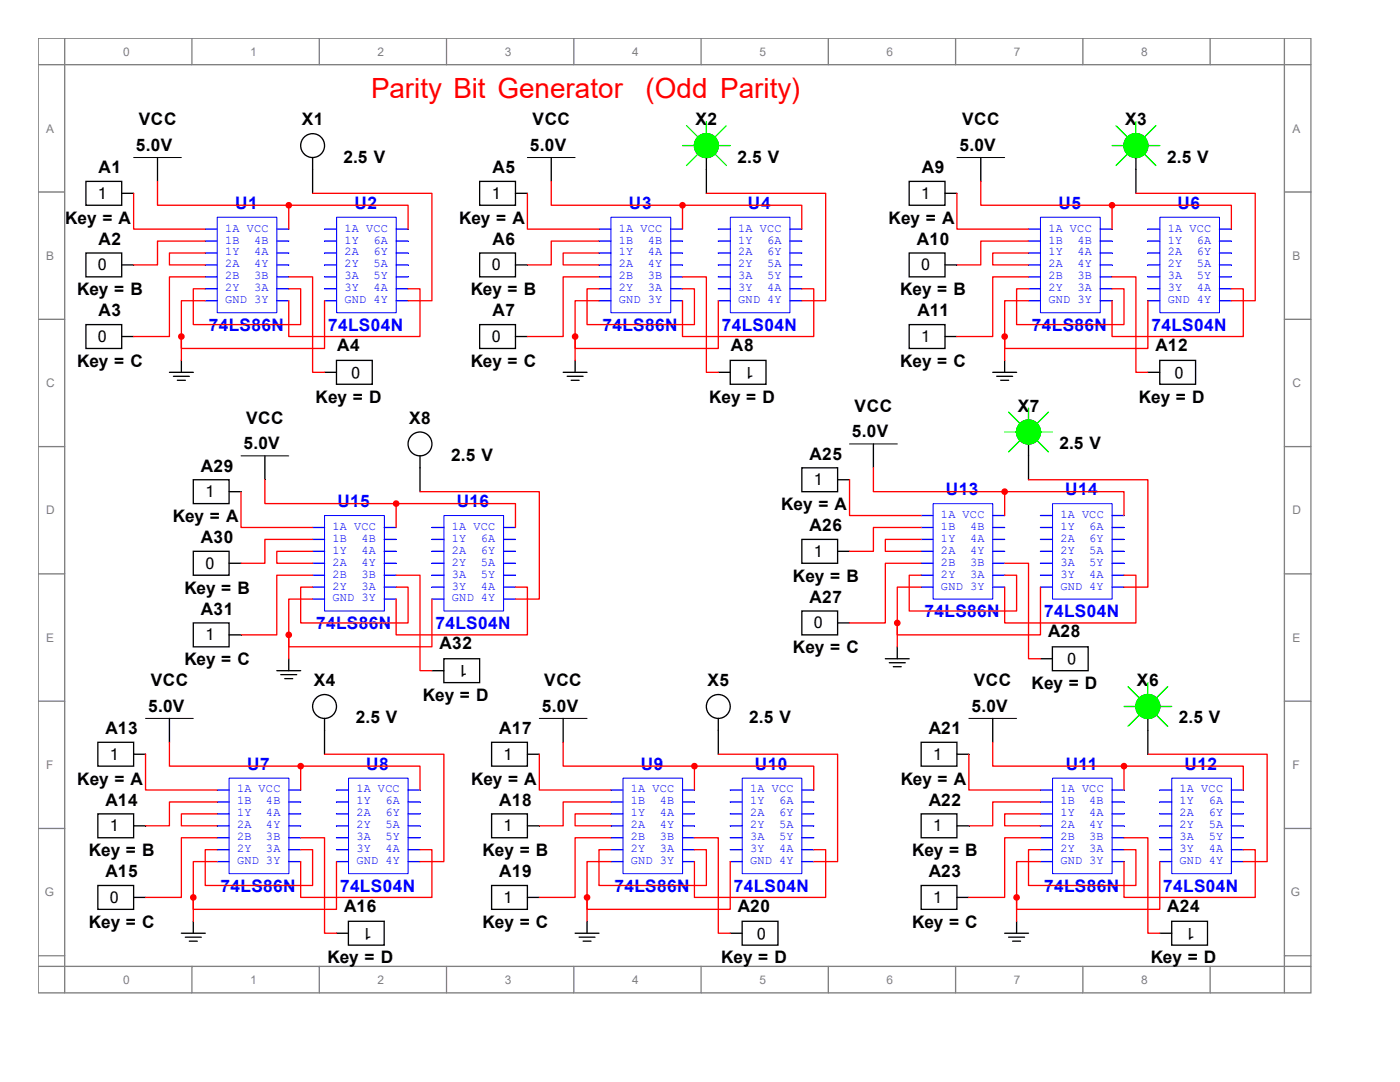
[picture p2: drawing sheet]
<svg xmlns="http://www.w3.org/2000/svg" width="279mm" height="216mm" viewBox="0 0 279 216" stroke-linecap="round" stroke-linejoin="round" font-family="sans-serif">
<g fill="none" stroke="#808080" stroke-width=".26">
<path d="M7.6 7.6h254v190.5h-254zM7.6 12.9h254M12.9 7.6v190.5M38.3 7.6v5.3M63.7 7.6v5.3M89.1 7.6v5.3M114.5 7.6v5.3M139.9 7.6v5.3M165.3 7.6v5.3M190.7 7.6v5.3M216.1 7.6v5.3M241.5 7.6v5.3"/>
<path d="M256.3 7.6v190.5M7.6 38.3h5.3M256.3 38.3h5.3M7.6 63.7h5.3M256.3 63.7h5.3M7.6 89.1h5.3M256.3 89.1h5.3M7.6 114.5h5.3M256.3 114.5h5.3M7.6 139.9h5.3M256.3 139.9h5.3M7.6 165.3h5.3"/>
<path d="M256.3 165.3h5.3M7.6 190.7h5.3M7.6 192.8h254M38.3 192.8v5.3M63.7 192.8v5.3M89.1 192.8v5.3M114.5 192.8v5.3M139.9 192.8v5.3M165.3 192.8v5.3M190.7 192.8v5.3M216.1 192.8v5.3M241.5 192.8v5.3"/>
<path d="M256.3 190.7h5.3"/>
</g>
<path d="M43.3 43.3h11.9v19.1h-11.9z" fill="none" stroke="#00f" stroke-width=".2"/>
<path d="M41 45.7h2.3" fill="none" stroke="#00f" stroke-width=".26"/>
<path d="M41 48.1h2.3" fill="none" stroke="#00f" stroke-width=".26"/>
<path d="M41 50.5h2.3" fill="none" stroke="#00f" stroke-width=".26"/>
<path d="M41 52.9h2.3" fill="none" stroke="#00f" stroke-width=".26"/>
<path d="M41 55.2h2.3" fill="none" stroke="#00f" stroke-width=".26"/>
<path d="M41 57.6h2.3" fill="none" stroke="#00f" stroke-width=".26"/>
<path d="M41 60h2.3" fill="none" stroke="#00f" stroke-width=".26"/>
<path d="M55.2 60h2.4" fill="none" stroke="#00f" stroke-width=".26"/>
<path d="M55.2 57.6h2.4" fill="none" stroke="#00f" stroke-width=".26"/>
<path d="M55.2 55.2h2.4" fill="none" stroke="#00f" stroke-width=".26"/>
<path d="M55.2 52.9h2.4" fill="none" stroke="#00f" stroke-width=".26"/>
<path d="M55.2 50.5h2.4" fill="none" stroke="#00f" stroke-width=".26"/>
<path d="M55.2 48.1h2.4" fill="none" stroke="#00f" stroke-width=".26"/>
<path d="M55.2 45.7h2.4" fill="none" stroke="#00f" stroke-width=".26"/>
<path d="M26.7 31.4h9.5" fill="none" stroke="#000" stroke-width=".2"/>
<g fill="none" stroke="#000" stroke-width=".26">
<path d="M17.1 36.2h7.2v4.8h-7.2zM24.3 38.6h2.4M31.4 31.4v4.8M62.4 31.4v7.2M17.1 50.5h7.2v4.7h-7.2zM24.3 52.9h2.4M17.1 64.8h7.2v4.7h-7.2zM24.3 67.2h2.4M33.8 74.3h4.8M34.6 75.1h3.2M35.4 75.9h1.6M36.2 71.9v2.4"/>
<path d="M64.8 74.3h2.4M67.2 71.9h7.1v4.8h-7.1z"/>
<circle cx="62.4" cy="29.1" r="2.38"/>
</g>
<path d="M26.7 38.6v7.1h14.3M41 48.1h-9.6v4.8h-4.7M41 50.5h-7.2v2.4h7.2M41 55.2h-7.2v12h-7.1M41 57.6h-2.4v7.2h21.4v-7.2h-2.4M57.6 55.2h4.8v19.1h2.4" fill="none" stroke="#f00" stroke-width=".26"/>
<path d="M67.2 43.3h11.9v19.1h-11.9z" fill="none" stroke="#00f" stroke-width=".2"/>
<path d="M64.8 45.7h2.4" fill="none" stroke="#00f" stroke-width=".26"/>
<path d="M64.8 48.1h2.4" fill="none" stroke="#00f" stroke-width=".26"/>
<path d="M64.8 50.5h2.4" fill="none" stroke="#00f" stroke-width=".26"/>
<path d="M64.8 52.9h2.4" fill="none" stroke="#00f" stroke-width=".26"/>
<path d="M64.8 55.2h2.4" fill="none" stroke="#00f" stroke-width=".26"/>
<path d="M64.8 57.6h2.4" fill="none" stroke="#00f" stroke-width=".26"/>
<path d="M64.8 60h2.4" fill="none" stroke="#00f" stroke-width=".26"/>
<path d="M79.1 60h2.3" fill="none" stroke="#00f" stroke-width=".26"/>
<path d="M79.1 57.6h2.3" fill="none" stroke="#00f" stroke-width=".26"/>
<path d="M79.1 55.2h2.3" fill="none" stroke="#00f" stroke-width=".26"/>
<path d="M79.1 52.9h2.3" fill="none" stroke="#00f" stroke-width=".26"/>
<path d="M79.1 50.5h2.3" fill="none" stroke="#00f" stroke-width=".26"/>
<path d="M79.1 48.1h2.3" fill="none" stroke="#00f" stroke-width=".26"/>
<path d="M79.1 45.7h2.3" fill="none" stroke="#00f" stroke-width=".26"/>
<g fill="#f00" stroke="#f00" stroke-width=".26">
<circle cx="57.6" cy="41" r=".53"/>
<circle cx="36.2" cy="67.2" r=".53"/>
</g>
<path d="M31.4 36.2v4.8h26.2M62.4 38.6h23.8v21.4h-4.8M57.6 41h23.8v4.7M57.6 41v4.7M81.4 57.6h2.4v9.6h-26.2v-7.2M36.2 67.2v4.7M41 60h-4.8v7.2M64.8 60v9.5h-28.6v-2.3" fill="none" stroke="#f00" stroke-width=".26"/>
<path d="M121.9 43.3h12v19.1h-12z" fill="none" stroke="#00f" stroke-width=".2"/>
<path d="M119.5 45.7h2.4" fill="none" stroke="#00f" stroke-width=".26"/>
<path d="M119.5 48.1h2.4" fill="none" stroke="#00f" stroke-width=".26"/>
<path d="M119.5 50.5h2.4" fill="none" stroke="#00f" stroke-width=".26"/>
<path d="M119.5 52.9h2.4" fill="none" stroke="#00f" stroke-width=".26"/>
<path d="M119.5 55.2h2.4" fill="none" stroke="#00f" stroke-width=".26"/>
<path d="M119.5 57.6h2.4" fill="none" stroke="#00f" stroke-width=".26"/>
<path d="M119.5 60h2.4" fill="none" stroke="#00f" stroke-width=".26"/>
<path d="M133.8 60h2.4" fill="none" stroke="#00f" stroke-width=".26"/>
<path d="M133.8 57.6h2.4" fill="none" stroke="#00f" stroke-width=".26"/>
<path d="M133.8 55.2h2.4" fill="none" stroke="#00f" stroke-width=".26"/>
<path d="M133.8 52.9h2.4" fill="none" stroke="#00f" stroke-width=".26"/>
<path d="M133.8 50.5h2.4" fill="none" stroke="#00f" stroke-width=".26"/>
<path d="M133.8 48.1h2.4" fill="none" stroke="#00f" stroke-width=".26"/>
<path d="M133.8 45.7h2.4" fill="none" stroke="#00f" stroke-width=".26"/>
<path d="M105.3 31.4h9.5" fill="none" stroke="#000" stroke-width=".2"/>
<g fill="none" stroke="#000" stroke-width=".26">
<path d="M95.7 36.2h7.2v4.8h-7.2zM102.9 38.6h2.4M110 31.4v4.8M141 31.4v7.2M95.7 50.5h7.2v4.7h-7.2zM102.9 52.9h2.4M95.7 64.8h7.2v4.7h-7.2zM102.9 67.2h2.4M112.4 74.3h4.8M113.2 75.1h3.2M114 75.9h1.6M114.8 71.9v2.4"/>
<path d="M143.4 74.3h2.3M145.7 71.9h7.2v4.8h-7.2z"/>
<circle cx="141" cy="29.1" r="2.38"/>
</g>
<path d="M136.2 29.1h2.4M137 25.1l2.4 2.4M139.4 30.6l-2.4 2.4M141 24.3v2.4M142.6 30.6l2.3 2.4M143.4 29.1h2.3M144.9 25.1l-2.3 2.4" fill="none" stroke="#0f0" stroke-width=".26"/>
<circle cx="141" cy="29.1" r="2.38" fill="#0f0" stroke="#0f0" stroke-width=".26"/>
<path d="M145.8 43.3h11.8v19.1h-11.8z" fill="none" stroke="#00f" stroke-width=".2"/>
<path d="M143.4 45.7h2.3" fill="none" stroke="#00f" stroke-width=".26"/>
<path d="M143.4 48.1h2.3" fill="none" stroke="#00f" stroke-width=".26"/>
<path d="M143.4 50.5h2.3" fill="none" stroke="#00f" stroke-width=".26"/>
<path d="M143.4 52.9h2.3" fill="none" stroke="#00f" stroke-width=".26"/>
<path d="M143.4 55.2h2.3" fill="none" stroke="#00f" stroke-width=".26"/>
<path d="M143.4 57.6h2.3" fill="none" stroke="#00f" stroke-width=".26"/>
<path d="M143.4 60h2.3" fill="none" stroke="#00f" stroke-width=".26"/>
<path d="M157.6 60h2.4" fill="none" stroke="#00f" stroke-width=".26"/>
<path d="M157.6 57.6h2.4" fill="none" stroke="#00f" stroke-width=".26"/>
<path d="M157.6 55.2h2.4" fill="none" stroke="#00f" stroke-width=".26"/>
<path d="M157.6 52.9h2.4" fill="none" stroke="#00f" stroke-width=".26"/>
<path d="M157.6 50.5h2.4" fill="none" stroke="#00f" stroke-width=".26"/>
<path d="M157.6 48.1h2.4" fill="none" stroke="#00f" stroke-width=".26"/>
<path d="M157.6 45.7h2.4" fill="none" stroke="#00f" stroke-width=".26"/>
<g fill="#f00" stroke="#f00" stroke-width=".26">
<circle cx="136.2" cy="41" r=".53"/>
<circle cx="114.8" cy="67.2" r=".53"/>
</g>
<g fill="none" stroke="#f00" stroke-width=".26">
<path d="M105.3 38.6v7.1h14.2M110 36.2v4.8h26.2M141 38.6h23.8v21.4h-4.8M119.5 48.1h-9.5v4.8h-4.7M119.5 50.5h-7.1v2.4h7.1M119.5 55.2h-7.1v12h-7.1M119.5 57.6h-2.3v7.2h21.4v-7.2h-2.4M136.2 55.2h4.8v19.1h2.4M136.2 41h23.8v4.7M136.2 41v4.7M160 57.6h2.4v9.6h-26.2v-7.2M114.8 67.2v4.7"/>
<path d="M119.5 60h-4.7v7.2M143.4 60v9.5h-28.6v-2.3"/>
</g>
<path d="M207.6 43.3h12v19.1h-12z" fill="none" stroke="#00f" stroke-width=".2"/>
<path d="M205.3 45.7h2.3" fill="none" stroke="#00f" stroke-width=".26"/>
<path d="M205.3 48.1h2.3" fill="none" stroke="#00f" stroke-width=".26"/>
<path d="M205.3 50.5h2.3" fill="none" stroke="#00f" stroke-width=".26"/>
<path d="M205.3 52.9h2.3" fill="none" stroke="#00f" stroke-width=".26"/>
<path d="M205.3 55.2h2.3" fill="none" stroke="#00f" stroke-width=".26"/>
<path d="M205.3 57.6h2.3" fill="none" stroke="#00f" stroke-width=".26"/>
<path d="M205.3 60h2.3" fill="none" stroke="#00f" stroke-width=".26"/>
<path d="M219.6 60h2.3" fill="none" stroke="#00f" stroke-width=".26"/>
<path d="M219.6 57.6h2.3" fill="none" stroke="#00f" stroke-width=".26"/>
<path d="M219.6 55.2h2.3" fill="none" stroke="#00f" stroke-width=".26"/>
<path d="M219.6 52.9h2.3" fill="none" stroke="#00f" stroke-width=".26"/>
<path d="M219.6 50.5h2.3" fill="none" stroke="#00f" stroke-width=".26"/>
<path d="M219.6 48.1h2.3" fill="none" stroke="#00f" stroke-width=".26"/>
<path d="M219.6 45.7h2.3" fill="none" stroke="#00f" stroke-width=".26"/>
<path d="M191 31.4h9.5" fill="none" stroke="#000" stroke-width=".2"/>
<g fill="none" stroke="#000" stroke-width=".26">
<path d="M181.5 36.2h7.1v4.8h-7.1zM188.6 38.6h2.4M195.7 31.4v4.8M226.7 31.4v7.2M181.5 50.5h7.1v4.7h-7.1zM188.6 52.9h2.4M181.5 64.8h7.1v4.7h-7.1zM188.6 67.2h2.4M198.1 74.3h4.8M198.9 75.1h3.2M199.7 75.9h1.6M200.5 71.9v2.4"/>
<path d="M229.1 74.3h2.4M231.5 71.9h7.1v4.8h-7.1z"/>
<circle cx="226.7" cy="29.1" r="2.38"/>
</g>
<path d="M221.9 29.1h2.4M222.7 25.1l2.4 2.4M225.1 30.6l-2.4 2.4M226.7 24.3v2.4M228.3 30.6l2.4 2.4M229.1 29.1h2.4M230.7 25.1l-2.4 2.4" fill="none" stroke="#0f0" stroke-width=".26"/>
<circle cx="226.7" cy="29.1" r="2.38" fill="#0f0" stroke="#0f0" stroke-width=".26"/>
<path d="M231.5 43.3h11.9v19.1h-11.9z" fill="none" stroke="#00f" stroke-width=".2"/>
<path d="M229.1 45.7h2.4" fill="none" stroke="#00f" stroke-width=".26"/>
<path d="M229.1 48.1h2.4" fill="none" stroke="#00f" stroke-width=".26"/>
<path d="M229.1 50.5h2.4" fill="none" stroke="#00f" stroke-width=".26"/>
<path d="M229.1 52.9h2.4" fill="none" stroke="#00f" stroke-width=".26"/>
<path d="M229.1 55.2h2.4" fill="none" stroke="#00f" stroke-width=".26"/>
<path d="M229.1 57.6h2.4" fill="none" stroke="#00f" stroke-width=".26"/>
<path d="M229.1 60h2.4" fill="none" stroke="#00f" stroke-width=".26"/>
<path d="M243.4 60h2.3" fill="none" stroke="#00f" stroke-width=".26"/>
<path d="M243.4 57.6h2.3" fill="none" stroke="#00f" stroke-width=".26"/>
<path d="M243.4 55.2h2.3" fill="none" stroke="#00f" stroke-width=".26"/>
<path d="M243.4 52.9h2.3" fill="none" stroke="#00f" stroke-width=".26"/>
<path d="M243.4 50.5h2.3" fill="none" stroke="#00f" stroke-width=".26"/>
<path d="M243.4 48.1h2.3" fill="none" stroke="#00f" stroke-width=".26"/>
<path d="M243.4 45.7h2.3" fill="none" stroke="#00f" stroke-width=".26"/>
<g fill="#f00" stroke="#f00" stroke-width=".26">
<circle cx="221.9" cy="41" r=".53"/>
<circle cx="200.5" cy="67.2" r=".53"/>
</g>
<g fill="none" stroke="#f00" stroke-width=".26">
<path d="M191 38.6v7.1h14.3M195.7 36.2v4.8h26.2M226.7 38.6h23.8v21.4h-4.8M205.3 48.1h-9.6v4.8h-4.7M205.3 50.5h-7.2v2.4h7.2M205.3 55.2h-7.2v12h-7.1M205.3 57.6h-2.4v7.2h21.4v-7.2h-2.4M221.9 55.2h4.8v19.1h2.4M221.9 41h23.8v4.7M221.9 41v4.7M245.7 57.6h2.4v9.6h-26.2v-7.2M200.5 67.2v4.7"/>
<path d="M205.3 60h-4.8v7.2M229.1 60v9.5h-28.6v-2.3"/>
</g>
<path d="M45.7 155.3h12v19h-12z" fill="none" stroke="#00f" stroke-width=".2"/>
<path d="M43.3 157.6h2.4" fill="none" stroke="#00f" stroke-width=".26"/>
<path d="M43.3 160h2.4" fill="none" stroke="#00f" stroke-width=".26"/>
<path d="M43.3 162.4h2.4" fill="none" stroke="#00f" stroke-width=".26"/>
<path d="M43.3 164.8h2.4" fill="none" stroke="#00f" stroke-width=".26"/>
<path d="M43.3 167.2h2.4" fill="none" stroke="#00f" stroke-width=".26"/>
<path d="M43.3 169.5h2.4" fill="none" stroke="#00f" stroke-width=".26"/>
<path d="M43.3 171.9h2.4" fill="none" stroke="#00f" stroke-width=".26"/>
<path d="M57.6 171.9h2.4" fill="none" stroke="#00f" stroke-width=".26"/>
<path d="M57.6 169.5h2.4" fill="none" stroke="#00f" stroke-width=".26"/>
<path d="M57.6 167.2h2.4" fill="none" stroke="#00f" stroke-width=".26"/>
<path d="M57.6 164.8h2.4" fill="none" stroke="#00f" stroke-width=".26"/>
<path d="M57.6 162.4h2.4" fill="none" stroke="#00f" stroke-width=".26"/>
<path d="M57.6 160h2.4" fill="none" stroke="#00f" stroke-width=".26"/>
<path d="M57.6 157.6h2.4" fill="none" stroke="#00f" stroke-width=".26"/>
<path d="M29.1 143.4h9.5M107.6 143.4h9.6M193.4 143.4h9.5" fill="none" stroke="#000" stroke-width=".2"/>
<g fill="none" stroke="#000" stroke-width=".26">
<path d="M19.5 148.1h7.2v4.8h-7.2zM26.7 150.5h2.4M33.8 143.4v4.7M64.8 143.4v7.1M112.4 143.4v4.7M198.1 143.4v4.7M19.5 162.4h7.2v4.8h-7.2zM19.5 176.7h7.2v4.8h-7.2zM26.7 164.8h2.4M26.7 179.1h2.4M36.2 186.2h4.8M37 187h3.2"/>
<path d="M37.8 187.8h1.6M38.6 183.8v2.4M67.2 186.2h2.3M69.5 183.8h7.2v4.8h-7.2zM114.8 186.2h4.7M115.6 187h3.1M116.4 187.8h1.6M117.2 183.8v2.4M200.5 186.2h4.8M201.3 187h3.2M202.1 187.8h1.6M202.9 183.8v2.4"/>
<circle cx="64.8" cy="141" r="2.38"/>
</g>
<path d="M69.6 155.3h11.8v19h-11.8z" fill="none" stroke="#00f" stroke-width=".2"/>
<path d="M67.2 157.6h2.3" fill="none" stroke="#00f" stroke-width=".26"/>
<path d="M67.2 160h2.3" fill="none" stroke="#00f" stroke-width=".26"/>
<path d="M67.2 162.4h2.3" fill="none" stroke="#00f" stroke-width=".26"/>
<path d="M67.2 164.8h2.3" fill="none" stroke="#00f" stroke-width=".26"/>
<path d="M67.2 167.2h2.3" fill="none" stroke="#00f" stroke-width=".26"/>
<path d="M67.2 169.5h2.3" fill="none" stroke="#00f" stroke-width=".26"/>
<path d="M67.2 171.9h2.3" fill="none" stroke="#00f" stroke-width=".26"/>
<path d="M81.4 171.9h2.4" fill="none" stroke="#00f" stroke-width=".26"/>
<path d="M81.4 169.5h2.4" fill="none" stroke="#00f" stroke-width=".26"/>
<path d="M81.4 167.2h2.4" fill="none" stroke="#00f" stroke-width=".26"/>
<path d="M81.4 164.8h2.4" fill="none" stroke="#00f" stroke-width=".26"/>
<path d="M81.4 162.4h2.4" fill="none" stroke="#00f" stroke-width=".26"/>
<path d="M81.4 160h2.4" fill="none" stroke="#00f" stroke-width=".26"/>
<path d="M81.4 157.6h2.4" fill="none" stroke="#00f" stroke-width=".26"/>
<g fill="#f00" stroke="#f00" stroke-width=".26">
<circle cx="60" cy="152.9" r=".53"/>
<circle cx="38.6" cy="179.1" r=".53"/>
</g>
<path d="M124.3 155.3h11.9v19h-11.9z" fill="none" stroke="#00f" stroke-width=".2"/>
<path d="M121.9 157.6h2.4" fill="none" stroke="#00f" stroke-width=".26"/>
<path d="M121.9 160h2.4" fill="none" stroke="#00f" stroke-width=".26"/>
<path d="M121.9 162.4h2.4" fill="none" stroke="#00f" stroke-width=".26"/>
<path d="M121.9 164.8h2.4" fill="none" stroke="#00f" stroke-width=".26"/>
<path d="M121.9 167.2h2.4" fill="none" stroke="#00f" stroke-width=".26"/>
<path d="M121.9 169.5h2.4" fill="none" stroke="#00f" stroke-width=".26"/>
<path d="M121.9 171.9h2.4" fill="none" stroke="#00f" stroke-width=".26"/>
<path d="M136.2 171.9h2.4" fill="none" stroke="#00f" stroke-width=".26"/>
<path d="M136.2 169.5h2.4" fill="none" stroke="#00f" stroke-width=".26"/>
<path d="M136.2 167.2h2.4" fill="none" stroke="#00f" stroke-width=".26"/>
<path d="M136.2 164.8h2.4" fill="none" stroke="#00f" stroke-width=".26"/>
<path d="M136.2 162.4h2.4" fill="none" stroke="#00f" stroke-width=".26"/>
<path d="M136.2 160h2.4" fill="none" stroke="#00f" stroke-width=".26"/>
<path d="M136.2 157.6h2.4" fill="none" stroke="#00f" stroke-width=".26"/>
<g fill="none" stroke="#000" stroke-width=".26">
<path d="M98.1 148.1h7.2v4.8h-7.2zM105.3 150.5h2.3M143.4 143.4v7.1M98.1 162.4h7.2v4.8h-7.2zM98.1 176.7h7.2v4.8h-7.2zM105.3 164.8h2.3M105.3 179.1h2.3M145.7 186.2h2.4M148.1 183.8h7.2v4.8h-7.2z"/>
<circle cx="143.4" cy="141" r="2.38"/>
</g>
<path d="M148.1 155.3h11.9v19h-11.9z" fill="none" stroke="#00f" stroke-width=".2"/>
<path d="M145.7 157.6h2.4" fill="none" stroke="#00f" stroke-width=".26"/>
<path d="M145.7 160h2.4" fill="none" stroke="#00f" stroke-width=".26"/>
<path d="M145.7 162.4h2.4" fill="none" stroke="#00f" stroke-width=".26"/>
<path d="M145.7 164.8h2.4" fill="none" stroke="#00f" stroke-width=".26"/>
<path d="M145.7 167.2h2.4" fill="none" stroke="#00f" stroke-width=".26"/>
<path d="M145.7 169.5h2.4" fill="none" stroke="#00f" stroke-width=".26"/>
<path d="M145.7 171.9h2.4" fill="none" stroke="#00f" stroke-width=".26"/>
<path d="M160 171.9h2.4" fill="none" stroke="#00f" stroke-width=".26"/>
<path d="M160 169.5h2.4" fill="none" stroke="#00f" stroke-width=".26"/>
<path d="M160 167.2h2.4" fill="none" stroke="#00f" stroke-width=".26"/>
<path d="M160 164.8h2.4" fill="none" stroke="#00f" stroke-width=".26"/>
<path d="M160 162.4h2.4" fill="none" stroke="#00f" stroke-width=".26"/>
<path d="M160 160h2.4" fill="none" stroke="#00f" stroke-width=".26"/>
<path d="M160 157.6h2.4" fill="none" stroke="#00f" stroke-width=".26"/>
<g fill="#f00" stroke="#f00" stroke-width=".26">
<circle cx="138.6" cy="152.9" r=".53"/>
<circle cx="117.2" cy="179.1" r=".53"/>
</g>
<path d="M210.1 155.3h11.9v19h-11.9z" fill="none" stroke="#00f" stroke-width=".2"/>
<path d="M207.6 157.6h2.4" fill="none" stroke="#00f" stroke-width=".26"/>
<path d="M207.6 160h2.4" fill="none" stroke="#00f" stroke-width=".26"/>
<path d="M207.6 162.4h2.4" fill="none" stroke="#00f" stroke-width=".26"/>
<path d="M207.6 164.8h2.4" fill="none" stroke="#00f" stroke-width=".26"/>
<path d="M207.6 167.2h2.4" fill="none" stroke="#00f" stroke-width=".26"/>
<path d="M207.6 169.5h2.4" fill="none" stroke="#00f" stroke-width=".26"/>
<path d="M207.6 171.9h2.4" fill="none" stroke="#00f" stroke-width=".26"/>
<path d="M221.9 171.9h2.4" fill="none" stroke="#00f" stroke-width=".26"/>
<path d="M221.9 169.5h2.4" fill="none" stroke="#00f" stroke-width=".26"/>
<path d="M221.9 167.2h2.4" fill="none" stroke="#00f" stroke-width=".26"/>
<path d="M221.9 164.8h2.4" fill="none" stroke="#00f" stroke-width=".26"/>
<path d="M221.9 162.4h2.4" fill="none" stroke="#00f" stroke-width=".26"/>
<path d="M221.9 160h2.4" fill="none" stroke="#00f" stroke-width=".26"/>
<path d="M221.9 157.6h2.4" fill="none" stroke="#00f" stroke-width=".26"/>
<g fill="none" stroke="#000" stroke-width=".26">
<path d="M183.8 148.1h7.2v4.8h-7.2zM191 150.5h2.4M229.1 143.4v7.1M183.8 162.4h7.2v4.8h-7.2zM183.8 176.7h7.2v4.8h-7.2zM191 164.8h2.4M191 179.1h2.4M231.5 186.2h2.3M233.8 183.8h7.2v4.8h-7.2z"/>
<circle cx="229.1" cy="141" r="2.38"/>
</g>
<path d="M225.1 137l2.4 2.4M229.1 136.2v2.4M233 137l-2.3 2.4M224.3 141h2.4M227.5 142.6l-2.4 2.3M230.7 142.6l2.3 2.3M231.5 141h2.3" fill="none" stroke="#0f0" stroke-width=".26"/>
<circle cx="229.1" cy="141" r="2.38" fill="#0f0" stroke="#0f0" stroke-width=".26"/>
<path d="M233.8 155.3h11.9v19h-11.9z" fill="none" stroke="#00f" stroke-width=".2"/>
<path d="M231.5 157.6h2.3" fill="none" stroke="#00f" stroke-width=".26"/>
<path d="M231.5 160h2.3" fill="none" stroke="#00f" stroke-width=".26"/>
<path d="M231.5 162.4h2.3" fill="none" stroke="#00f" stroke-width=".26"/>
<path d="M231.5 164.8h2.3" fill="none" stroke="#00f" stroke-width=".26"/>
<path d="M231.5 167.2h2.3" fill="none" stroke="#00f" stroke-width=".26"/>
<path d="M231.5 169.5h2.3" fill="none" stroke="#00f" stroke-width=".26"/>
<path d="M231.5 171.9h2.3" fill="none" stroke="#00f" stroke-width=".26"/>
<path d="M245.7 171.9h2.4" fill="none" stroke="#00f" stroke-width=".26"/>
<path d="M245.7 169.5h2.4" fill="none" stroke="#00f" stroke-width=".26"/>
<path d="M245.7 167.2h2.4" fill="none" stroke="#00f" stroke-width=".26"/>
<path d="M245.7 164.8h2.4" fill="none" stroke="#00f" stroke-width=".26"/>
<path d="M245.7 162.4h2.4" fill="none" stroke="#00f" stroke-width=".26"/>
<path d="M245.7 160h2.4" fill="none" stroke="#00f" stroke-width=".26"/>
<path d="M245.7 157.6h2.4" fill="none" stroke="#00f" stroke-width=".26"/>
<g fill="#f00" stroke="#f00" stroke-width=".26">
<circle cx="224.3" cy="152.9" r=".53"/>
<circle cx="202.9" cy="179.1" r=".53"/>
</g>
<g fill="none" stroke="#f00" stroke-width=".26">
<path d="M29.1 150.5v7.1h14.2M33.8 148.1v4.8h26.2M60 152.9h23.8v4.7M60 152.9v4.7M64.8 150.5h23.8v21.4h-4.8M107.6 150.5v7.1h14.3M112.4 148.1v4.8h26.2M138.6 152.9h23.8v4.7M138.6 152.9v4.7M143.4 150.5h23.8v21.4h-4.8M193.4 150.5v7.1h14.2M198.1 148.1v4.8h26.2"/>
<path d="M224.3 152.9h23.8v4.7M224.3 152.9v4.7M229.1 150.5h23.8v21.4h-4.8M38.6 179.1v4.7M43.3 160h-9.5v4.8h-4.7M43.3 162.4h-7.1v2.4h7.1M43.3 167.2h-7.1v11.9h-7.1M43.3 169.5h-2.3v7.2h21.4v-7.2h-2.4M43.3 171.9h-4.7v7.2M60 167.2h4.8v19h2.4M67.2 171.9v9.6h-28.6v-2.4M83.8 169.5h2.4v9.6h-26.2v-7.2"/>
<path d="M117.2 179.1v4.7M121.9 160h-9.5v4.8h-4.8M121.9 162.4h-7.1v2.4h7.1M121.9 167.2h-7.1v11.9h-7.2M121.9 169.5h-2.4v7.2h21.5v-7.2h-2.4M121.9 171.9h-4.7v7.2M138.6 167.2h4.8v19h2.3M145.7 171.9v9.6h-28.5v-2.4M162.4 169.5h2.4v9.6h-26.2v-7.2M202.9 179.1v4.7M207.6 160h-9.5v4.8h-4.7M207.6 162.4h-7.1v2.4h7.1"/>
<path d="M207.6 167.2h-7.1v11.9h-7.1M207.6 169.5h-2.3v7.2h21.4v-7.2h-2.4M207.6 171.9h-4.7v7.2M224.3 167.2h4.8v19h2.4M231.5 171.9v9.6h-28.6v-2.4M248.1 169.5h2.4v9.6h-26.2v-7.2"/>
</g>
<path d="M186.2 100.5h11.9v19h-11.9z" fill="none" stroke="#00f" stroke-width=".2"/>
<path d="M183.8 102.9h2.4" fill="none" stroke="#00f" stroke-width=".26"/>
<path d="M183.8 105.3h2.4" fill="none" stroke="#00f" stroke-width=".26"/>
<path d="M183.8 107.6h2.4" fill="none" stroke="#00f" stroke-width=".26"/>
<path d="M183.8 110h2.4" fill="none" stroke="#00f" stroke-width=".26"/>
<path d="M183.8 112.4h2.4" fill="none" stroke="#00f" stroke-width=".26"/>
<path d="M183.8 114.8h2.4" fill="none" stroke="#00f" stroke-width=".26"/>
<path d="M183.8 117.2h2.4" fill="none" stroke="#00f" stroke-width=".26"/>
<path d="M198.1 117.2h2.4" fill="none" stroke="#00f" stroke-width=".26"/>
<path d="M198.1 114.8h2.4" fill="none" stroke="#00f" stroke-width=".26"/>
<path d="M198.1 112.4h2.4" fill="none" stroke="#00f" stroke-width=".26"/>
<path d="M198.1 110h2.4" fill="none" stroke="#00f" stroke-width=".26"/>
<path d="M198.1 107.6h2.4" fill="none" stroke="#00f" stroke-width=".26"/>
<path d="M198.1 105.3h2.4" fill="none" stroke="#00f" stroke-width=".26"/>
<path d="M198.1 102.9h2.4" fill="none" stroke="#00f" stroke-width=".26"/>
<path d="M169.5 88.6h9.6" fill="none" stroke="#000" stroke-width=".2"/>
<g fill="none" stroke="#000" stroke-width=".26">
<path d="M160 93.3h7.2v4.8h-7.2zM167.2 95.7h2.3M174.3 88.6v4.7M205.3 88.6v7.1M160 107.6h7.2v4.8h-7.2zM167.2 110h2.3M160 121.9h7.2v4.8h-7.2zM167.2 124.3h2.3M176.7 131.4h4.8M177.5 132.2h3.2M178.3 133h1.6M179.1 129.1v2.3"/>
<path d="M207.6 131.4h2.4M210 129.1h7.2v4.7h-7.2z"/>
<circle cx="205.3" cy="86.2" r="2.38"/>
</g>
<path d="M200.5 86.2h2.4M201.3 82.2l2.4 2.4M203.7 87.8l-2.4 2.4M205.3 81.4v2.4M206.9 87.8l2.3 2.4M207.6 86.2h2.4M209.2 82.2l-2.3 2.4" fill="none" stroke="#0f0" stroke-width=".26"/>
<circle cx="205.3" cy="86.2" r="2.38" fill="#0f0" stroke="#0f0" stroke-width=".26"/>
<path d="M210.1 100.5h11.9v19h-11.9z" fill="none" stroke="#00f" stroke-width=".2"/>
<path d="M207.6 102.9h2.4" fill="none" stroke="#00f" stroke-width=".26"/>
<path d="M207.6 105.3h2.4" fill="none" stroke="#00f" stroke-width=".26"/>
<path d="M207.6 107.6h2.4" fill="none" stroke="#00f" stroke-width=".26"/>
<path d="M207.6 110h2.4" fill="none" stroke="#00f" stroke-width=".26"/>
<path d="M207.6 112.4h2.4" fill="none" stroke="#00f" stroke-width=".26"/>
<path d="M207.6 114.8h2.4" fill="none" stroke="#00f" stroke-width=".26"/>
<path d="M207.6 117.2h2.4" fill="none" stroke="#00f" stroke-width=".26"/>
<path d="M221.9 117.2h2.4" fill="none" stroke="#00f" stroke-width=".26"/>
<path d="M221.9 114.8h2.4" fill="none" stroke="#00f" stroke-width=".26"/>
<path d="M221.9 112.4h2.4" fill="none" stroke="#00f" stroke-width=".26"/>
<path d="M221.9 110h2.4" fill="none" stroke="#00f" stroke-width=".26"/>
<path d="M221.9 107.6h2.4" fill="none" stroke="#00f" stroke-width=".26"/>
<path d="M221.9 105.3h2.4" fill="none" stroke="#00f" stroke-width=".26"/>
<path d="M221.9 102.9h2.4" fill="none" stroke="#00f" stroke-width=".26"/>
<g fill="#f00" stroke="#f00" stroke-width=".26">
<circle cx="200.5" cy="98.1" r=".53"/>
<circle cx="179.1" cy="124.3" r=".53"/>
</g>
<g fill="none" stroke="#f00" stroke-width=".26">
<path d="M169.5 95.7v7.2h14.3M174.3 93.3v4.8h26.2M200.5 98.1h23.8v4.8M200.5 98.1v4.8M205.3 95.7h23.8v21.5h-4.8M183.8 105.3h-9.5v4.7h-4.8M183.8 107.6h-7.1v2.4h7.1M183.8 112.4h-7.1v11.9h-7.2M183.8 114.8h-2.3v7.1h21.4v-7.1h-2.4M183.8 117.2h-4.7v7.1M200.5 112.4h4.8v19h2.3M207.6 117.2v9.5h-28.5v-2.4"/>
<path d="M224.3 114.8h2.4v9.5h-26.2v-7.1M179.1 124.3v4.8"/>
</g>
<path d="M64.8 102.9h11.9v19h-11.9z" fill="none" stroke="#00f" stroke-width=".2"/>
<path d="M62.4 105.3h2.4" fill="none" stroke="#00f" stroke-width=".26"/>
<path d="M62.4 107.6h2.4" fill="none" stroke="#00f" stroke-width=".26"/>
<path d="M62.4 110h2.4" fill="none" stroke="#00f" stroke-width=".26"/>
<path d="M62.4 112.4h2.4" fill="none" stroke="#00f" stroke-width=".26"/>
<path d="M62.4 114.8h2.4" fill="none" stroke="#00f" stroke-width=".26"/>
<path d="M62.4 117.2h2.4" fill="none" stroke="#00f" stroke-width=".26"/>
<path d="M62.4 119.5h2.4" fill="none" stroke="#00f" stroke-width=".26"/>
<path d="M76.7 119.5h2.4" fill="none" stroke="#00f" stroke-width=".26"/>
<path d="M76.7 117.2h2.4" fill="none" stroke="#00f" stroke-width=".26"/>
<path d="M76.7 114.8h2.4" fill="none" stroke="#00f" stroke-width=".26"/>
<path d="M76.7 112.4h2.4" fill="none" stroke="#00f" stroke-width=".26"/>
<path d="M76.7 110h2.4" fill="none" stroke="#00f" stroke-width=".26"/>
<path d="M76.7 107.6h2.4" fill="none" stroke="#00f" stroke-width=".26"/>
<path d="M76.7 105.3h2.4" fill="none" stroke="#00f" stroke-width=".26"/>
<path d="M48.1 91h9.5" fill="none" stroke="#000" stroke-width=".2"/>
<g fill="none" stroke="#000" stroke-width=".26">
<path d="M38.6 95.7h7.1v4.8h-7.1zM45.7 98.1h2.4M52.9 91v4.7M83.8 91v7.1M38.6 110h7.1v4.8h-7.1zM45.7 112.4h2.4M38.6 124.3h7.1v4.8h-7.1zM45.7 126.7h2.4M55.2 133.8h4.8M56 134.6h3.2M56.8 135.4h1.6M57.6 131.4v2.4"/>
<path d="M86.2 133.8h2.4M88.6 131.4h7.1v4.8h-7.1z"/>
<circle cx="83.8" cy="88.6" r="2.38"/>
</g>
<path d="M88.6 102.9h11.9v19h-11.9z" fill="none" stroke="#00f" stroke-width=".2"/>
<path d="M86.2 105.3h2.4" fill="none" stroke="#00f" stroke-width=".26"/>
<path d="M86.2 107.6h2.4" fill="none" stroke="#00f" stroke-width=".26"/>
<path d="M86.2 110h2.4" fill="none" stroke="#00f" stroke-width=".26"/>
<path d="M86.2 112.4h2.4" fill="none" stroke="#00f" stroke-width=".26"/>
<path d="M86.2 114.8h2.4" fill="none" stroke="#00f" stroke-width=".26"/>
<path d="M86.2 117.2h2.4" fill="none" stroke="#00f" stroke-width=".26"/>
<path d="M86.2 119.5h2.4" fill="none" stroke="#00f" stroke-width=".26"/>
<path d="M100.5 119.5h2.4" fill="none" stroke="#00f" stroke-width=".26"/>
<path d="M100.5 117.2h2.4" fill="none" stroke="#00f" stroke-width=".26"/>
<path d="M100.5 114.8h2.4" fill="none" stroke="#00f" stroke-width=".26"/>
<path d="M100.5 112.4h2.4" fill="none" stroke="#00f" stroke-width=".26"/>
<path d="M100.5 110h2.4" fill="none" stroke="#00f" stroke-width=".26"/>
<path d="M100.5 107.6h2.4" fill="none" stroke="#00f" stroke-width=".26"/>
<path d="M100.5 105.3h2.4" fill="none" stroke="#00f" stroke-width=".26"/>
<g fill="#f00" stroke="#f00" stroke-width=".26">
<circle cx="79.1" cy="100.5" r=".53"/>
<circle cx="57.6" cy="126.7" r=".53"/>
</g>
<g fill="none" stroke="#f00" stroke-width=".26">
<path d="M48.1 98.1v7.2h14.3M52.9 95.7v4.8h26.2M83.8 98.1h23.8v21.4h-4.7M62.4 107.6h-9.5v4.8h-4.8M62.4 110h-7.2v2.4h7.2M62.4 114.8h-7.2v11.9h-7.1M62.4 117.2h-2.4v7.1h21.4v-7.1h-2.3M62.4 119.5h-4.8v7.2M79.1 114.8h4.7v19h2.4M79.1 100.5h23.8v4.8M79.1 100.5v4.8M86.2 119.5v9.6h-28.6v-2.4"/>
<path d="M102.9 117.2h2.4v9.5h-26.2v-7.2M57.6 126.7v4.7"/>
</g>
<g font-size="5.6" fill="#f00">
<text x="74" y="19.5">Parity Bit Generator</text>
<text x="128.8" y="19.5">(Odd Parity)</text>
</g>
<g font-size="3.4">
<text x="27.7" y="25">VCC</text>
<text x="60.2" y="25">X1</text>
<text x="106.3" y="25">VCC</text>
<text x="138.8" y="25">X2</text>
<text x="192" y="25">VCC</text>
<text x="224.5" y="25">X3</text>
<text x="19.7" y="34.5">A1</text>
<text x="27.1" y="30.1">5.0V</text>
<text x="68.6" y="32.4">2.5 V</text>
<text x="98.3" y="34.5">A5</text>
<text x="105.7" y="30.1">5.0V</text>
<text x="147.2" y="32.4">2.5 V</text>
<text x="184" y="34.5">A9</text>
<text x="191.5" y="30.1">5.0V</text>
<text x="232.9" y="32.4">2.5 V</text>
<text x="13" y="44.6">Key = A</text>
<text x="91.6" y="44.6">Key = A</text>
<text x="177.3" y="44.6">Key = A</text>
<text x="19.7" y="48.9">A2</text>
<text x="98.3" y="48.9">A6</text>
<text x="183" y="48.9">A10</text>
<text x="15.4" y="58.9">Key = B</text>
<text x="93.9" y="58.9">Key = B</text>
<text x="179.7" y="58.9">Key = B</text>
<text x="19.7" y="63.1">A3</text>
<text x="98.3" y="63.1">A7</text>
<text x="183.1" y="63.1">A11</text>
<text x="67.3" y="70">A4</text>
<text x="145.9" y="70">A8</text>
<text x="230.6" y="70">A12</text>
<text x="15.4" y="73.2">Key = C</text>
<text x="93.9" y="73.2">Key = C</text>
<text x="179.7" y="73.2">Key = C</text>
<text x="63" y="80.3">Key = D</text>
<text x="141.6" y="80.3">Key = D</text>
<text x="170.6" y="82.2">VCC</text>
<text x="203.1" y="82.2">X7</text>
<text x="227.3" y="80.3">Key = D</text>
<text x="48.6" y="89.6">5.0V</text>
<text x="49.1" y="84.6">VCC</text>
<text x="81.7" y="84.6">X8</text>
<text x="170" y="87.2">5.0V</text>
<text x="211.5" y="89.6">2.5 V</text>
<text x="40.1" y="94.1">A29</text>
<text x="90.1" y="92">2.5 V</text>
<text x="161.5" y="91.7">A25</text>
<text x="155.9" y="101.8">Key = A</text>
<text x="34.5" y="104.1">Key = A</text>
<text x="161.5" y="106">A26</text>
<text x="40.1" y="108.4">A30</text>
<text x="36.8" y="118.4">Key = B</text>
<text x="158.2" y="116">Key = B</text>
<text x="40.1" y="122.7">A31</text>
<text x="161.5" y="120.3">A27</text>
<text x="87.7" y="129.5">A32</text>
<text x="158.2" y="130.3">Key = C</text>
<text x="209.2" y="127.2">A28</text>
<text x="30.1" y="136.9">VCC</text>
<text x="36.8" y="132.7">Key = C</text>
<text x="62.6" y="136.9">X4</text>
<text x="108.6" y="136.9">VCC</text>
<text x="141.2" y="136.9">X5</text>
<text x="194.4" y="136.9">VCC</text>
<text x="205.9" y="137.5">Key = D</text>
<text x="226.9" y="136.9">X6</text>
<text x="29.5" y="142">5.0V</text>
<text x="84.4" y="139.9">Key = D</text>
<text x="108.2" y="142">5.0V</text>
<text x="193.9" y="142">5.0V</text>
<text x="21" y="146.5">A13</text>
<text x="71" y="144.4">2.5 V</text>
<text x="99.6" y="146.5">A17</text>
<text x="149.5" y="144.4">2.5 V</text>
<text x="185.3" y="146.5">A21</text>
<text x="235.3" y="144.4">2.5 V</text>
<text x="15.4" y="156.5">Key = A</text>
<text x="21" y="160.8">A14</text>
<text x="94" y="156.5">Key = A</text>
<text x="99.6" y="160.8">A18</text>
<text x="179.7" y="156.5">Key = A</text>
<text x="185.3" y="160.8">A22</text>
<text x="17.7" y="170.8">Key = B</text>
<text x="96.3" y="170.8">Key = B</text>
<text x="182" y="170.8">Key = B</text>
<text x="21" y="175">A15</text>
<text x="99.6" y="175">A19</text>
<text x="185.3" y="175">A23</text>
<text x="17.7" y="185.1">Key = C</text>
<text x="68.7" y="181.9">A16</text>
<text x="96.3" y="185.1">Key = C</text>
<text x="147.2" y="181.9">A20</text>
<text x="182" y="185.1">Key = C</text>
<text x="233" y="181.9">A24</text>
<text x="65.4" y="192.2">Key = D</text>
<text x="143.9" y="192.2">Key = D</text>
<text x="229.7" y="192.2">Key = D</text>
</g>
<g font-size="3.4" fill="#00f">
<text x="46.9" y="41.7">U1</text>
<text x="70.7" y="41.7">U2</text>
<text x="125.5" y="41.7">U3</text>
<text x="149.3" y="41.7">U4</text>
<text x="211.2" y="41.7">U5</text>
<text x="235" y="41.7">U6</text>
<text x="41.7" y="66">74LS86N</text>
<text x="65.5" y="66">74LS04N</text>
<text x="120.2" y="66">74LS86N</text>
<text x="144.1" y="66">74LS04N</text>
<text x="206" y="66">74LS86N</text>
<text x="229.8" y="66">74LS04N</text>
<text x="67.4" y="101.2">U15</text>
<text x="91.1" y="101.2">U16</text>
<text x="188.8" y="98.8">U13</text>
<text x="212.6" y="98.8">U14</text>
<text x="63.1" y="125.6">74LS86N</text>
<text x="86.9" y="125.6">74LS04N</text>
<text x="184.5" y="123.2">74LS86N</text>
<text x="208.4" y="123.2">74LS04N</text>
<text x="49.3" y="153.6">U7</text>
<text x="73.1" y="153.6">U8</text>
<text x="127.9" y="153.6">U9</text>
<text x="150.7" y="153.6">U10</text>
<text x="212.7" y="153.6">U11</text>
<text x="236.4" y="153.6">U12</text>
<text x="44" y="178">74LS86N</text>
<text x="67.9" y="178">74LS04N</text>
<text x="122.6" y="178">74LS86N</text>
<text x="146.4" y="178">74LS04N</text>
<text x="208.4" y="178">74LS86N</text>
<text x="232.2" y="178">74LS04N</text>
</g>
<g font-size="3.2">
<text x="19.5" y="39.6">1</text>
<text x="98.1" y="39.6">1</text>
<text x="183.9" y="39.6">1</text>
<text x="19.5" y="53.9">0</text>
<text x="98.1" y="53.9">0</text>
<text x="183.9" y="53.9">0</text>
<text x="19.5" y="68.2">0</text>
<text x="98.1" y="68.2">0</text>
<text x="183.9" y="68.2">1</text>
<text x="71.9" y="73.2" transform="rotate(-180 71.9 73.2)">0</text>
<text x="150.5" y="73.2" transform="rotate(-180 150.5 73.2)">1</text>
<text x="236.2" y="73.2" transform="rotate(-180 236.2 73.2)">0</text>
<text x="41" y="99.2">1</text>
<text x="162.4" y="96.8">1</text>
<text x="41" y="113.5">0</text>
<text x="162.4" y="111.1">1</text>
<text x="162.4" y="125.3">0</text>
<text x="41" y="127.8">1</text>
<text x="214.8" y="130.4" transform="rotate(-180 214.8 130.4)">0</text>
<text x="93.3" y="132.8" transform="rotate(-180 93.3 132.8)">1</text>
<text x="21.9" y="151.6">1</text>
<text x="100.5" y="151.6">1</text>
<text x="186.2" y="151.6">1</text>
<text x="21.9" y="165.9">1</text>
<text x="100.5" y="165.9">1</text>
<text x="186.2" y="165.9">1</text>
<text x="21.9" y="180.1">0</text>
<text x="74.3" y="185.2" transform="rotate(-180 74.3 185.2)">1</text>
<text x="100.5" y="180.1">1</text>
<text x="152.8" y="185.2" transform="rotate(-180 152.8 185.2)">0</text>
<text x="186.2" y="180.1">1</text>
<text x="238.6" y="185.2" transform="rotate(-180 238.6 185.2)">1</text>
</g>
<g font-size="2.4" fill="#808080">
<text x="24.6" y="11.1">0</text>
<text x="50" y="11.1">1</text>
<text x="75.4" y="11.1">2</text>
<text x="100.8" y="11.1">3</text>
<text x="126.2" y="11.1">4</text>
<text x="151.6" y="11.1">5</text>
<text x="177" y="11.1">6</text>
<text x="202.4" y="11.1">7</text>
<text x="227.8" y="11.1">8</text>
<text x="9.2" y="26.5">A</text>
<text x="257.9" y="26.5">A</text>
<text x="9.2" y="51.9">B</text>
<text x="257.9" y="51.9">B</text>
<text x="9.2" y="77.3">C</text>
<text x="257.9" y="77.3">C</text>
<text x="9.2" y="102.7">D</text>
<text x="257.9" y="102.7">D</text>
<text x="9.2" y="128.1">E</text>
<text x="257.9" y="128.1">E</text>
<text x="9.2" y="153.5">F</text>
<text x="257.9" y="153.5">F</text>
<text x="8.9" y="178.9">G</text>
<text x="257.6" y="178.9">G</text>
<text x="24.6" y="196.3">0</text>
<text x="50" y="196.3">1</text>
<text x="75.4" y="196.3">2</text>
<text x="100.8" y="196.3">3</text>
<text x="126.2" y="196.3">4</text>
<text x="151.6" y="196.3">5</text>
<text x="177" y="196.3">6</text>
<text x="202.4" y="196.3">7</text>
<text x="227.8" y="196.3">8</text>
</g>
<g font-size="2.4" fill="#00f">
<text x="44.9" y="46.2">1A VCC</text>
<text x="68.7" y="46.2">1A VCC</text>
<text x="123.5" y="46.2">1A VCC</text>
<text x="147.3" y="46.2">1A VCC</text>
<text x="209.3" y="46.2">1A VCC</text>
<text x="233" y="46.2">1A VCC</text>
<text x="44.9" y="48.6">1B</text>
<text x="44.9" y="51">1Y</text>
<text x="44.9" y="53.3">2A</text>
<text x="50.7" y="53.3">4Y</text>
<text x="50.7" y="51">4A</text>
<text x="50.7" y="48.6">4B</text>
<text x="68.7" y="48.6">1Y</text>
<text x="68.7" y="51">2A</text>
<text x="68.7" y="53.3">2Y</text>
<text x="74.5" y="53.3">5A</text>
<text x="74.5" y="51">6Y</text>
<text x="74.5" y="48.6">6A</text>
<text x="123.5" y="48.6">1B</text>
<text x="123.5" y="51">1Y</text>
<text x="123.5" y="53.3">2A</text>
<text x="129.3" y="53.3">4Y</text>
<text x="129.3" y="51">4A</text>
<text x="129.3" y="48.6">4B</text>
<text x="147.3" y="48.6">1Y</text>
<text x="147.3" y="51">2A</text>
<text x="147.3" y="53.3">2Y</text>
<text x="153.1" y="53.3">5A</text>
<text x="153.1" y="51">6Y</text>
<text x="153.1" y="48.6">6A</text>
<text x="209.3" y="48.6">1B</text>
<text x="209.3" y="51">1Y</text>
<text x="209.3" y="53.3">2A</text>
<text x="215" y="53.3">4Y</text>
<text x="215" y="51">4A</text>
<text x="215" y="48.6">4B</text>
<text x="233" y="48.6">1Y</text>
<text x="233" y="51">2A</text>
<text x="233" y="53.3">2Y</text>
<text x="238.8" y="53.3">5A</text>
<text x="238.8" y="51">6Y</text>
<text x="238.8" y="48.6">6A</text>
<text x="44.9" y="55.8">2B</text>
<text x="44.9" y="58.1">2Y</text>
<text x="50.7" y="58.1">3A</text>
<text x="50.7" y="55.8">3B</text>
<text x="68.7" y="55.8">3A</text>
<text x="68.7" y="58.1">3Y</text>
<text x="74.5" y="58.1">4A</text>
<text x="74.5" y="55.8">5Y</text>
<text x="123.5" y="55.8">2B</text>
<text x="123.5" y="58.1">2Y</text>
<text x="129.3" y="58.1">3A</text>
<text x="129.3" y="55.8">3B</text>
<text x="147.3" y="55.8">3A</text>
<text x="147.3" y="58.1">3Y</text>
<text x="153.1" y="58.1">4A</text>
<text x="153.1" y="55.8">5Y</text>
<text x="209.3" y="55.8">2B</text>
<text x="209.3" y="58.1">2Y</text>
<text x="215" y="58.1">3A</text>
<text x="215" y="55.8">3B</text>
<text x="233" y="55.8">3A</text>
<text x="233" y="58.1">3Y</text>
<text x="238.8" y="58.1">4A</text>
<text x="238.8" y="55.8">5Y</text>
<text x="44.9" y="60.5">GND 3Y</text>
<text x="68.7" y="60.5">GND 4Y</text>
<text x="123.5" y="60.5">GND 3Y</text>
<text x="147.3" y="60.5">GND 4Y</text>
<text x="209.3" y="60.5">GND 3Y</text>
<text x="233" y="60.5">GND 4Y</text>
<text x="66.4" y="105.7">1A VCC</text>
<text x="90.2" y="105.7">1A VCC</text>
<text x="187.8" y="103.4">1A VCC</text>
<text x="187.8" y="105.7">1B</text>
<text x="193.6" y="105.7">4B</text>
<text x="211.6" y="103.4">1A VCC</text>
<text x="211.6" y="105.7">1Y</text>
<text x="217.4" y="105.7">6A</text>
<text x="66.4" y="108.1">1B</text>
<text x="66.4" y="110.5">1Y</text>
<text x="66.4" y="112.9">2A</text>
<text x="72.1" y="112.9">4Y</text>
<text x="72.1" y="110.5">4A</text>
<text x="72.1" y="108.1">4B</text>
<text x="90.2" y="108.1">1Y</text>
<text x="90.2" y="110.5">2A</text>
<text x="90.2" y="112.9">2Y</text>
<text x="96" y="112.9">5A</text>
<text x="96" y="110.5">6Y</text>
<text x="96" y="108.1">6A</text>
<text x="187.8" y="108.1">1Y</text>
<text x="187.8" y="110.5">2A</text>
<text x="187.8" y="112.9">2B</text>
<text x="193.6" y="112.9">3B</text>
<text x="193.6" y="110.5">4Y</text>
<text x="193.6" y="108.1">4A</text>
<text x="211.6" y="108.1">2A</text>
<text x="211.6" y="110.5">2Y</text>
<text x="211.6" y="112.9">3A</text>
<text x="217.4" y="112.9">5Y</text>
<text x="217.4" y="110.5">5A</text>
<text x="217.4" y="108.1">6Y</text>
<text x="66.4" y="115.3">2B</text>
<text x="66.4" y="117.6">2Y</text>
<text x="72.1" y="117.6">3A</text>
<text x="72.1" y="115.3">3B</text>
<text x="90.2" y="115.3">3A</text>
<text x="90.2" y="117.6">3Y</text>
<text x="96" y="117.6">4A</text>
<text x="96" y="115.3">5Y</text>
<text x="187.8" y="115.3">2Y</text>
<text x="187.8" y="117.6">GND 3Y</text>
<text x="193.6" y="115.3">3A</text>
<text x="211.6" y="115.3">3Y</text>
<text x="211.6" y="117.6">GND 4Y</text>
<text x="217.4" y="115.3">4A</text>
<text x="66.4" y="120">GND 3Y</text>
<text x="90.2" y="120">GND 4Y</text>
<text x="47.3" y="158.1">1A VCC</text>
<text x="47.3" y="160.5">1B</text>
<text x="53.1" y="160.5">4B</text>
<text x="71.1" y="158.1">1A VCC</text>
<text x="71.1" y="160.5">1Y</text>
<text x="76.9" y="160.5">6A</text>
<text x="125.9" y="158.1">1A VCC</text>
<text x="125.9" y="160.5">1B</text>
<text x="131.7" y="160.5">4B</text>
<text x="149.7" y="158.1">1A VCC</text>
<text x="149.7" y="160.5">1Y</text>
<text x="155.5" y="160.5">6A</text>
<text x="211.6" y="158.1">1A VCC</text>
<text x="211.6" y="160.5">1B</text>
<text x="217.4" y="160.5">4B</text>
<text x="235.4" y="158.1">1A VCC</text>
<text x="235.4" y="160.5">1Y</text>
<text x="241.2" y="160.5">6A</text>
<text x="47.3" y="162.9">1Y</text>
<text x="47.3" y="165.3">2A</text>
<text x="47.3" y="167.6">2B</text>
<text x="53.1" y="167.6">3B</text>
<text x="53.1" y="165.3">4Y</text>
<text x="53.1" y="162.9">4A</text>
<text x="71.1" y="162.9">2A</text>
<text x="71.1" y="165.3">2Y</text>
<text x="71.1" y="167.6">3A</text>
<text x="76.9" y="167.6">5Y</text>
<text x="76.9" y="165.3">5A</text>
<text x="76.9" y="162.9">6Y</text>
<text x="125.9" y="162.9">1Y</text>
<text x="125.9" y="165.3">2A</text>
<text x="125.9" y="167.6">2B</text>
<text x="131.7" y="167.6">3B</text>
<text x="131.7" y="165.3">4Y</text>
<text x="131.7" y="162.9">4A</text>
<text x="149.7" y="162.9">2A</text>
<text x="149.7" y="165.3">2Y</text>
<text x="149.7" y="167.6">3A</text>
<text x="155.5" y="167.6">5Y</text>
<text x="155.5" y="165.3">5A</text>
<text x="155.5" y="162.9">6Y</text>
<text x="211.6" y="162.9">1Y</text>
<text x="211.6" y="165.3">2A</text>
<text x="211.6" y="167.6">2B</text>
<text x="217.4" y="167.6">3B</text>
<text x="217.4" y="165.3">4Y</text>
<text x="217.4" y="162.9">4A</text>
<text x="235.4" y="162.9">2A</text>
<text x="235.4" y="165.3">2Y</text>
<text x="235.4" y="167.6">3A</text>
<text x="241.2" y="167.6">5Y</text>
<text x="241.2" y="165.3">5A</text>
<text x="241.2" y="162.9">6Y</text>
<text x="47.3" y="170.1">2Y</text>
<text x="47.3" y="172.4">GND 3Y</text>
<text x="53.1" y="170.1">3A</text>
<text x="71.1" y="170.1">3Y</text>
<text x="71.1" y="172.4">GND 4Y</text>
<text x="76.9" y="170.1">4A</text>
<text x="125.9" y="170.1">2Y</text>
<text x="125.9" y="172.4">GND 3Y</text>
<text x="131.7" y="170.1">3A</text>
<text x="149.7" y="170.1">3Y</text>
<text x="149.7" y="172.4">GND 4Y</text>
<text x="155.5" y="170.1">4A</text>
<text x="211.6" y="170.1">2Y</text>
<text x="211.6" y="172.4">GND 3Y</text>
<text x="217.4" y="170.1">3A</text>
<text x="235.4" y="170.1">3Y</text>
<text x="235.4" y="172.4">GND 4Y</text>
<text x="241.2" y="170.1">4A</text>
</g>
</svg>
